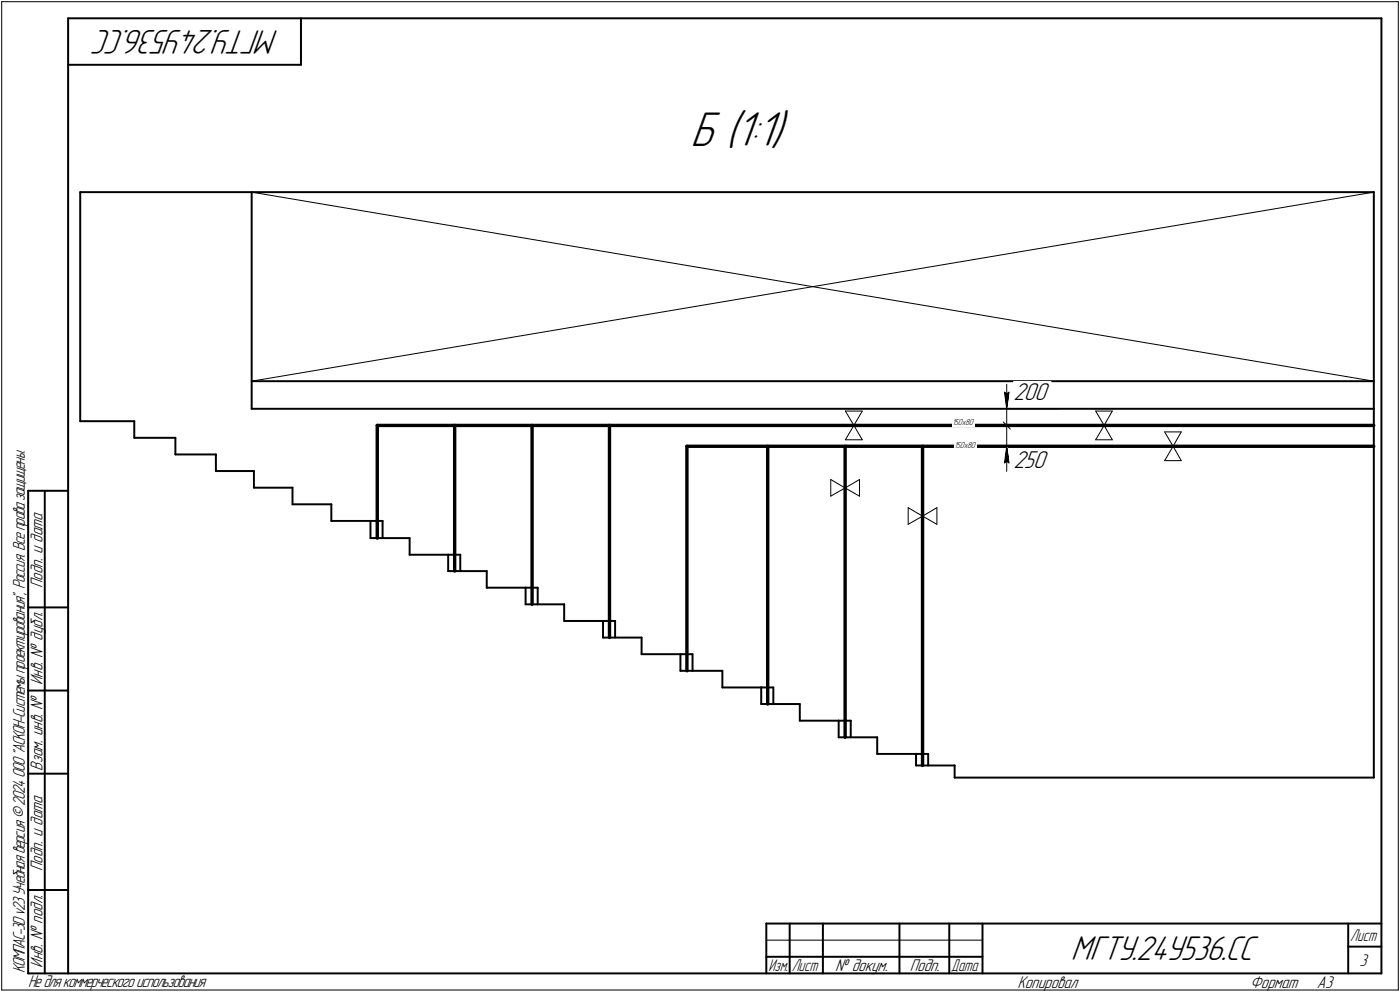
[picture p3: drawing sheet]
<svg xmlns="http://www.w3.org/2000/svg" width="421mm" height="298mm" viewBox="0 0 421 298" stroke-linecap="round" stroke-linejoin="round" font-family="sans-serif">
<g fill="none" stroke="#000" stroke-width=".59">
<path d="M20.5 5.5v287zM20.5 5.5h395zM20.5 19.5h70zM90.5 5.5v14zM415.5 5.5v287zM24.1 57.7h389.1zM24.1 57.7v68.9zM75.7 57.7v65.2zM413.2 57.7v176zM75.7 114.6h337.5zM24.1 126.6h16.3zM40.4 131.6h12.3z"/>
<path d="M40.4 126.6v5zM52.7 136.6h12.2zM52.7 131.6v5zM64.9 136.6v5zM75.7 122.9h337.5zM8.5 147.5v145zM8.5 147.5h12zM13.5 147.5v145zM64.9 141.6h11.5zM76.4 146.6h11.6zM76.4 141.6v5zM88 151.6h11.7z"/>
<path d="M88 146.6v5zM99.7 156.5h11.7zM99.7 151.6v4.9zM111.4 156.5v5.2zM111.4 156.5h3.7zM115.1 156.5v5.2zM111.4 161.7h11.8zM123.2 166.7h11.6zM123.2 161.7v5zM134.8 171.6h11.6zM134.8 166.7v4.9zM134.8 166.7h3.6z"/>
<path d="M138.4 166.7v4.9zM146.4 176.6h11.7zM146.4 171.6v5zM158.1 176.6v5zM158.1 176.6h3.6zM161.7 176.6v5zM8.5 182.5h12zM158.1 181.6h11.6zM169.7 186.6h11.7zM169.7 181.6v5zM181.4 191.6h11.6zM181.4 186.6v5z"/>
<path d="M181.4 186.6h3.6zM185 186.6v5zM193 196.6h11.6zM193 191.6v5zM204.6 196.6v5zM204.6 196.6h3.7zM208.3 196.6v5zM8.5 207.5h12zM204.6 201.6h12.7zM217.3 206.6h11.6zM217.3 201.6v5zM228.9 211.6h11.6z"/>
<path d="M228.9 206.6v5zM228.9 206.6h3.7zM232.6 206.6v5zM240.5 216.6h11.7zM240.5 211.6v5zM252.2 216.6v5zM252.2 216.6h3.7zM255.9 216.6v5zM8.5 232.5h12zM252.2 221.6h11.6zM263.8 226.6h11.7zM263.8 221.6v5z"/>
<path d="M275.5 230h11.6zM275.5 226.6v3.4zM275.5 226.6h3.6zM279.1 226.6v3.4zM287.1 233.7h126.1zM287.1 230v3.7zM8.5 267.5h12zM230.5 277.5h185zM230.5 277.5v15zM237.5 277.5v15zM247.5 277.5v15zM270.5 277.5v15z"/>
<path d="M285.5 277.5v15zM295.5 277.5v15zM405.5 277.5v15zM8.5 292.5h12zM20.5 292.5h395zM230.5 287.5h7zM237.5 287.5h10zM247.5 287.5h23zM270.5 287.5h15zM285.5 287.5h10zM405.5 284.5h10z"/>
</g>
<g fill="none" stroke="#000" stroke-width=".3">
<path d="M.5 .5v297zM.5 .5h420zM420.5 .5v297zM75.7 57.7l337.5 56.9zM75.7 114.6l337.5-56.9zM302.1 117.9l.7 5zM302.1 117.9l.7 .5zM302.8 118.4l.6-.5zM302.8 115.5v7.4zM303.4 117.9l-.6 5zM254.3 123.5h5zM254.3 123.5l2.5 4.3z"/>
<path d="M254.3 132.2h5zM256.8 127.8l2.5 4.4zM256.8 127.8l-2.5 4.4zM259.3 123.5l-2.5 4.3zM301.8 126.8l2.1 2.1zM302.1 139.1l.7-.5zM302.8 122.9v4.9zM302.8 122.9h15.3zM302.8 134.1l.6 5zM302.8 138.6l.6 .5zM302.8 134.1l-.7 5zM302.8 134.1v7.5z"/>
<path d="M302.8 127.8v6.3zM302.8 134.1h15zM329.5 123.5h5zM329.5 123.5l2.6 4.3zM329.5 132.2h5zM332.1 127.8l2.4 4.4zM332.1 127.8l-2.6 4.4zM334.5 123.5l-2.4 4.3zM350.3 129.8h5zM350.3 129.8l2.5 4.3zM350.3 138.4h5zM352.8 134.1l2.5 4.3z"/>
<path d="M352.8 134.1l-2.5 4.3zM355.3 129.8l-2.5 4.3zM249.9 149.1l4.3-2.5zM249.9 144.1v5zM249.9 144.1l4.3 2.5zM254.2 146.6l4.3 2.5zM254.2 146.6l4.3-2.5zM258.5 144.1v5zM273.1 157.6l4.4-2.5zM273.1 152.6v5zM273.1 152.6l4.4 2.5zM277.5 155.1l4.3 2.5z"/>
<path d="M277.5 155.1l4.3-2.5zM281.8 152.6v5zM.5 297.5h420zM230.5 282.5h65z"/>
</g>
<path d="M113.5 127.8v33.9zM113.5 127.8h299.7zM136.7 127.8v43.8zM160 127.8v53.8zM183.3 127.8v63.8zM206.6 134.1v67.5zM206.6 134.1h206.6zM230.9 134.1v77.5zM254.2 134.1v87.5zM277.5 134.1v95.9z" fill="none" stroke="#000" stroke-width="1"/>
<g fill="#fff" stroke="#fff" stroke-width=".3">
<path d="M286.3 125.8h6.9zM286.3 125.9h6.9zM286.3 126h6.9zM286.3 126.1h6.9zM286.3 126.2h6.9zM286.3 126.2h6.9zM286.3 126.3h6.9zM286.3 126.4h6.9zM286.3 126.5h6.9zM286.3 126.6h6.9zM286.3 126.7h6.9zM286.3 126.7h6.9zM286.3 126.8h6.9zM286.3 126.9h6.9zM286.3 127h6.9zM286.3 127.1h6.9zM286.3 127.2h6.9zM286.3 127.3h6.9zM286.3 127.3h6.9zM286.3 127.4h6.9zM286.3 127.5h6.9zM286.3 127.6h6.9zM286.3 127.7h6.9zM286.3 127.8h6.9zM286.3 127.8h6.9zM286.3 127.9h6.9zM286.3 128h6.9zM286.3 128.1h6.9zM286.3 128.2h6.9zM286.3 128.3h6.9z"/>
<path d="M286.9 132.7h6.9zM286.9 132.8h6.9zM286.9 132.8h6.9zM286.9 132.9h6.9zM286.9 133h6.9zM286.9 133.1h6.9zM286.9 133.2h6.9zM286.9 133.3h6.9zM286.9 133.3h6.9zM286.9 133.4h6.9zM286.9 133.5h6.9zM286.9 133.6h6.9zM286.9 133.7h6.9zM286.9 133.8h6.9zM286.9 133.9h6.9zM286.9 133.9h6.9zM286.9 134h6.9zM286.9 134.1h6.9zM286.9 134.2h6.9zM286.9 134.3h6.9zM286.9 134.4h6.9zM286.9 134.5h6.9zM286.9 134.5h6.9zM286.9 134.6h6.9zM286.9 134.7h6.9zM286.9 134.8h6.9zM286.9 134.9h6.9zM286.9 135h6.9zM286.9 135h6.9zM286.9 135.1h6.9zM286.9 135.2h6.9z"/>
<path d="M207.6 32.5h30.7zM207.6 32.6h30.7zM207.6 32.7h30.7zM207.6 32.8h30.7zM207.6 32.9h30.7zM207.6 32.9h30.7zM207.6 33h30.7zM207.6 33.1h30.7zM207.6 33.2h30.7zM207.6 33.3h30.7zM207.6 33.4h30.7zM207.6 33.4h30.7zM207.6 33.5h30.7zM207.6 33.6h30.7zM207.6 33.7h30.7zM207.6 33.8h30.7zM207.6 33.9h30.7zM207.6 34h30.7zM207.6 34h30.7zM207.6 34.1h30.7zM207.6 34.2h30.7zM207.6 34.3h30.7zM207.6 34.4h30.7zM207.6 34.5h30.7zM207.6 34.5h30.7zM207.6 34.6h30.7zM207.6 34.7h30.7zM207.6 34.8h30.7zM207.6 34.9h30.7zM207.6 35h30.7zM207.6 35.1h30.7zM207.6 35.1h30.7zM207.6 35.2h30.7zM207.6 35.3h30.7zM207.6 35.4h30.7zM207.6 35.5h30.7zM207.6 35.6h30.7zM207.6 35.6h30.7zM207.6 35.7h30.7zM207.6 35.8h30.7zM207.6 35.9h30.7zM207.6 36h30.7zM207.6 36.1h30.7zM207.6 36.2h30.7zM207.6 36.2h30.7zM207.6 36.3h30.7zM207.6 36.4h30.7zM207.6 36.5h30.7zM207.6 36.6h30.7zM207.6 36.7h30.7zM207.6 36.7h30.7zM207.6 36.8h30.7zM207.6 36.9h30.7zM207.6 37h30.7zM207.6 37.1h30.7zM207.6 37.2h30.7zM207.6 37.3h30.7zM207.6 37.3h30.7zM207.6 37.4h30.7zM207.6 37.5h30.7zM207.6 37.6h30.7zM207.6 37.7h30.7zM207.6 37.8h30.7zM207.6 37.8h30.7zM207.6 37.9h30.7zM207.6 38h30.7zM207.6 38.1h30.7zM207.6 38.2h30.7zM207.6 38.3h30.7zM207.6 38.4h30.7zM207.6 38.4h30.7zM207.6 38.5h30.7zM207.6 38.6h30.7zM207.6 38.7h30.7zM207.6 38.8h30.7zM207.6 38.9h30.7zM207.6 38.9h30.7zM207.6 39h30.7zM207.6 39.1h30.7zM207.6 39.2h30.7zM207.6 39.3h30.7zM207.6 39.4h30.7zM207.6 39.5h30.7zM207.6 39.5h30.7zM207.6 39.6h30.7zM207.6 39.7h30.7zM207.6 39.8h30.7zM207.6 39.9h30.7zM207.6 40h30.7zM207.6 40h30.7zM207.6 40.1h30.7zM207.6 40.2h30.7zM207.6 40.3h30.7zM207.6 40.4h30.7zM207.6 40.5h30.7zM207.6 40.6h30.7zM207.6 40.6h30.7zM207.6 40.7h30.7zM207.6 40.8h30.7zM207.6 40.9h30.7zM207.6 41h30.7zM207.6 41.1h30.7zM207.6 41.1h30.7zM207.6 41.2h30.7zM207.6 41.3h30.7zM207.6 41.4h30.7zM207.6 41.5h30.7zM207.6 41.6h30.7zM207.6 41.7h30.7zM207.6 41.7h30.7zM207.6 41.8h30.7zM207.6 41.9h30.7zM207.6 42h30.7zM207.6 42.1h30.7zM207.6 42.2h30.7zM207.6 42.2h30.7zM207.6 42.3h30.7zM207.6 42.4h30.7zM207.6 42.5h30.7zM207.6 42.6h30.7zM207.6 42.7h30.7zM207.6 42.8h30.7zM207.6 42.8h30.7zM207.6 42.9h30.7zM207.6 43h30.7zM207.6 43.1h30.7zM207.6 43.2h30.7zM207.6 43.3h30.7zM207.6 43.3h30.7zM207.6 43.4h30.7zM207.6 43.5h30.7zM207.6 43.6h30.7zM207.6 43.7h30.7zM207.6 43.8h30.7zM207.6 43.9h30.7zM207.6 43.9h30.7zM207.6 44h30.7zM207.6 44.1h30.7zM207.6 44.2h30.7zM207.6 44.3h30.7zM207.6 44.4h30.7zM207.6 44.4h30.7zM207.6 44.5h30.7zM207.6 44.6h30.7zM207.6 44.7h30.7zM207.6 44.8h30.7zM207.6 44.9h30.7zM207.6 45h30.7zM207.6 45h30.7zM207.6 45.1h30.7zM207.6 45.2h30.7zM207.6 45.3h30.7zM207.6 45.4h30.7zM207.6 45.5h30.7zM207.6 45.6h30.7zM207.6 45.6h30.7zM207.6 45.7h30.7zM207.6 45.8h30.7zM207.6 45.9h30.7zM207.6 46h30.7zM207.6 46.1h30.7zM207.6 46.1h30.7zM207.6 46.2h30.7zM207.6 46.3h30.7zM207.6 46.4h30.7zM207.6 46.5h30.7zM207.6 46.6h30.7zM207.6 46.7h30.7zM207.6 46.7h30.7z"/>
<path d="M301.6 117.3h2.4zM301.7 117.4h2.3zM301.7 117.5h2.3zM301.7 117.6h2.3zM301.7 117.7h2.3zM301.7 117.8h2.3zM301.7 117.9h2.3zM301.7 117.9h2.3zM301.7 118h2.3zM301.8 118.1h2.2zM301.8 118.2h2.2zM301.8 118.3h2.2zM301.8 118.4h2.2zM301.8 118.4h2.2zM301.8 118.5h2.2zM301.8 118.6h2.1zM301.8 118.7h2.1zM301.8 118.8h2.1zM301.8 118.9h2.1zM301.8 119h2.1zM301.8 119h2.1zM301.8 119.1h2.1zM301.8 119.2h2zM301.8 119.3h2zM301.8 119.4h2zM301.8 119.5h2zM301.8 119.5h2zM301.9 119.6h1.9zM301.9 119.7h1.9zM301.9 119.8h1.9zM301.9 119.9h1.8zM301.9 120h1.8zM301.9 120.1h1.8zM301.9 120.1h1.8zM301.9 120.2h1.8zM301.9 120.3h1.8zM302 120.4h1.7zM302 120.5h1.6zM302 120.6h1.6zM302 120.6h1.6zM302 120.7h1.6zM302 120.8h1.6zM302 120.9h1.6zM302 121h1.6zM302 121.1h1.5zM302.1 121.2h1.4zM302.1 121.2h1.4zM302.2 121.3h1.2zM302.2 121.4h1.2zM302.3 121.5h1.1zM302.3 121.6h1.1zM302.3 121.7h1zM302.3 121.8h1zM302.3 121.8h1zM302.4 121.9h.8zM302.4 122h.8zM302.5 122.1h.6zM302.5 122.2h.6zM302.5 122.3h.5zM302.6 122.3h.4zM302.6 122.4h.4zM302.7 122.5h.2zM302.7 122.6h.2z"/>
<path d="M304.8 114.7h11.3zM304.8 114.8h11.3zM304.8 114.9h11.3zM304.8 115h11.3zM304.8 115.1h11.3zM304.8 115.1h11.3zM304.8 115.2h11.3zM304.8 115.3h11.3zM304.8 115.4h11.3zM304.8 115.5h11.3zM304.8 115.6h11.3zM304.8 115.7h11.3zM304.8 115.7h11.3zM304.8 115.8h11.3zM304.8 115.9h11.3zM304.8 116h11.3zM304.8 116.1h11.3zM304.8 116.2h11.3zM304.8 116.2h11.3zM304.8 116.3h11.3zM304.8 116.4h11.3zM304.8 116.5h11.3zM304.8 116.6h11.3zM304.8 116.7h11.3zM304.8 116.8h11.3zM304.8 116.8h11.3zM304.8 116.9h11.3zM304.8 117h11.3zM304.8 117.1h11.3zM304.8 117.2h11.3zM304.8 117.3h11.3zM304.8 117.3h11.3zM304.8 117.4h11.3zM304.8 117.5h11.3zM304.8 117.6h11.3zM304.8 117.7h11.3zM304.8 117.8h11.3zM304.8 117.9h11.3zM304.8 117.9h11.3zM304.8 118h11.3zM304.8 118.1h11.3zM304.8 118.2h11.3zM304.8 118.3h11.3zM304.8 118.4h11.3zM304.8 118.4h11.3zM304.8 118.5h11.3zM304.8 118.6h11.3zM304.8 118.7h11.3zM304.8 118.8h11.3zM304.8 118.9h11.3zM304.8 119h11.3zM304.8 119h11.3zM304.8 119.1h11.3zM304.8 119.2h11.3zM304.8 119.3h11.3zM304.8 119.4h11.3zM304.8 119.5h11.3zM304.8 119.5h11.3zM304.8 119.6h11.3zM304.8 119.7h11.3zM304.8 119.8h11.3zM304.8 119.9h11.3zM304.8 120h11.3zM304.8 120.1h11.3zM304.8 120.1h11.3zM304.8 120.2h11.3zM304.8 120.3h11.3zM304.8 120.4h11.3zM304.8 120.5h11.3zM304.8 120.6h11.3zM304.8 120.6h11.3zM304.8 120.7h11.3zM304.8 120.8h11.3zM304.8 120.9h11.3zM304.8 121h11.3zM304.8 121.1h11.3zM304.8 121.2h11.3zM304.8 121.2h11.3zM304.8 121.3h11.3zM304.8 121.4h11.3zM304.8 121.5h11.3zM304.8 121.6h11.3zM304.8 121.7h11.3zM304.8 121.8h11.3z"/>
<path d="M302.7 134.4h.2zM302.7 134.5h.2zM302.6 134.5h.4zM302.6 134.6h.4zM302.5 134.7h.5zM302.5 134.8h.6zM302.5 134.9h.6zM302.4 135h.8zM302.4 135h.8zM302.3 135.1h1zM302.3 135.2h1zM302.3 135.3h1zM302.3 135.4h1.1zM302.3 135.5h1.1zM302.2 135.6h1.2zM302.2 135.6h1.2zM302.1 135.7h1.4zM302.1 135.8h1.4zM302 135.9h1.5zM302 136h1.6zM302 136.1h1.6zM302 136.1h1.6zM302 136.2h1.6zM302 136.3h1.6zM302 136.4h1.6zM302 136.5h1.6zM302 136.6h1.7zM301.9 136.7h1.8zM301.9 136.7h1.8zM301.9 136.8h1.8zM301.9 136.9h1.8zM301.9 137h1.8zM301.9 137.1h1.8zM301.9 137.2h1.9zM301.9 137.2h1.9zM301.9 137.3h1.9zM301.8 137.4h2zM301.8 137.5h2zM301.8 137.6h2zM301.8 137.7h2zM301.8 137.8h2zM301.8 137.8h2.1zM301.8 137.9h2.1zM301.8 138h2.1zM301.8 138.1h2.1zM301.8 138.2h2.1zM301.8 138.3h2.1zM301.8 138.3h2.1zM301.8 138.4h2.2zM301.8 138.5h2.2zM301.8 138.6h2.2zM301.8 138.7h2.2zM301.8 138.8h2.2zM301.8 138.9h2.2zM301.7 138.9h2.3zM301.7 139h2.3zM301.7 139.1h2.3zM301.7 139.2h2.3zM301.7 139.3h2.3zM301.7 139.4h2.3zM301.7 139.4h2.3zM301.7 139.5h2.3z"/>
<path d="M304.8 135.1h10.9zM304.8 135.2h10.9zM304.8 135.3h10.9zM304.8 135.4h10.9zM304.8 135.5h10.9zM304.8 135.6h10.9zM304.8 135.6h10.9zM304.8 135.7h10.9zM304.8 135.8h10.9zM304.8 135.9h10.9zM304.8 136h10.9zM304.8 136.1h10.9zM304.8 136.1h10.9zM304.8 136.2h10.9zM304.8 136.3h10.9zM304.8 136.4h10.9zM304.8 136.5h10.9zM304.8 136.6h10.9zM304.8 136.7h10.9zM304.8 136.7h10.9zM304.8 136.8h10.9zM304.8 136.9h10.9zM304.8 137h10.9zM304.8 137.1h10.9zM304.8 137.2h10.9zM304.8 137.2h10.9zM304.8 137.3h10.9zM304.8 137.4h10.9zM304.8 137.5h10.9zM304.8 137.6h10.9zM304.8 137.7h10.9zM304.8 137.8h10.9zM304.8 137.8h10.9zM304.8 137.9h10.9zM304.8 138h10.9zM304.8 138.1h10.9zM304.8 138.2h10.9zM304.8 138.3h10.9zM304.8 138.3h10.9zM304.8 138.4h10.9zM304.8 138.5h10.9zM304.8 138.6h10.9zM304.8 138.7h10.9zM304.8 138.8h10.9zM304.8 138.9h10.9zM304.8 138.9h10.9zM304.8 139h10.9zM304.8 139.1h10.9zM304.8 139.2h10.9zM304.8 139.3h10.9zM304.8 139.4h10.9zM304.8 139.4h10.9zM304.8 139.5h10.9zM304.8 139.6h10.9zM304.8 139.7h10.9zM304.8 139.8h10.9zM304.8 139.9h10.9zM304.8 140h10.9zM304.8 140h10.9zM304.8 140.1h10.9zM304.8 140.2h10.9zM304.8 140.3h10.9zM304.8 140.4h10.9zM304.8 140.5h10.9zM304.8 140.5h10.9zM304.8 140.6h10.9zM304.8 140.7h10.9zM304.8 140.8h10.9zM304.8 140.9h10.9zM304.8 141h10.9zM304.8 141.1h10.9zM304.8 141.1h10.9zM304.8 141.2h10.9zM304.8 141.3h10.9zM304.8 141.4h10.9zM304.8 141.5h10.9zM304.8 141.6h10.9zM304.8 141.6h10.9zM304.8 141.7h10.9zM304.8 141.8h10.9zM304.8 141.9h10.9zM304.8 142h10.9zM304.8 142.1h10.9zM304.8 142.2h10.9z"/>
</g>
<g fill="#000" stroke="#000" stroke-width=".3">
<path d="M302.2 118h.1zM302.2 118.1h.2zM302.2 118.2h.4zM302.2 118.3h.5zM302.2 118.4h.6zM302.2 118.4h.6zM302.3 118.5h.5zM302.3 118.6h.5zM302.3 118.7h.5zM302.3 118.8h.5zM302.3 118.9h.5zM302.3 119h.5zM302.3 119h.5zM302.3 119.1h.5zM302.3 119.2h.5zM302.3 119.3h.5zM302.3 119.4h.5zM302.3 119.5h.5zM302.3 119.5h.5zM302.3 119.6h.5zM302.3 119.7h.5zM302.4 119.8h.4zM302.4 119.9h.4zM302.4 120h.4zM302.4 120.1h.4zM302.4 120.1h.4zM302.4 120.2h.4zM302.4 120.3h.4zM302.5 120.4h.3zM302.5 120.5h.3zM302.5 120.6h.3zM302.5 120.6h.3zM302.5 120.7h.3zM302.5 120.8h.3zM302.5 120.9h.3zM302.6 121h.2zM302.6 121.1h.2zM302.6 121.2h.2zM302.6 121.2h.2zM302.6 121.3h.2zM302.6 121.4h.2zM302.6 121.5h.2zM302.6 121.6h.2z"/>
<path d="M303.3 118h.1zM303.1 118.1h.3zM303 118.2h.4zM302.9 118.3h.5zM302.8 118.4h.6zM302.8 118.4h.6zM302.8 118.5h.6zM302.8 118.6h.6zM302.8 118.7h.6zM302.8 118.8h.6zM302.8 118.9h.6zM302.8 119h.6zM302.8 119h.6zM302.8 119.1h.5zM302.8 119.2h.5zM302.8 119.3h.5zM302.8 119.4h.5zM302.8 119.5h.5zM302.8 119.5h.5zM302.8 119.6h.5zM302.8 119.7h.5zM302.8 119.8h.4zM302.8 119.9h.4zM302.8 120h.4zM302.8 120.1h.4zM302.8 120.1h.4zM302.8 120.2h.4zM302.8 120.3h.4zM302.8 120.4h.3zM302.8 120.5h.3zM302.8 120.6h.3zM302.8 120.6h.3zM302.8 120.7h.3zM302.8 120.8h.3zM302.8 120.9h.3zM302.8 121h.2zM302.8 121.1h.2zM302.8 121.2h.2zM302.8 121.2h.2zM302.8 121.3h.2zM302.8 121.4h.2zM302.8 121.5h.2zM302.8 121.6h.2zM302.8 121.7h.1zM302.8 121.8h.1zM302.8 121.8h.1zM302.8 121.9h.1zM302.8 122h.1zM302.8 122.1h.1zM302.8 122.2h.1z"/>
<path d="M302.6 135.4h.2zM302.6 135.5h.2zM302.6 135.6h.2zM302.6 135.6h.2zM302.6 135.7h.2zM302.6 135.8h.2zM302.6 135.9h.2zM302.6 136h.2zM302.5 136.1h.3zM302.5 136.1h.3zM302.5 136.2h.3zM302.5 136.3h.3zM302.5 136.4h.3zM302.5 136.5h.3zM302.5 136.6h.3zM302.4 136.7h.4zM302.4 136.7h.4zM302.4 136.8h.4zM302.4 136.9h.4zM302.4 137h.4zM302.4 137.1h.4zM302.4 137.2h.4zM302.3 137.2h.5zM302.3 137.3h.5zM302.3 137.4h.5zM302.3 137.5h.5zM302.3 137.6h.5zM302.3 137.7h.5zM302.3 137.8h.5zM302.3 137.8h.5zM302.3 137.9h.5zM302.3 138h.5zM302.3 138.1h.5zM302.3 138.2h.5zM302.3 138.3h.5zM302.3 138.3h.5zM302.3 138.4h.5zM302.2 138.5h.6zM302.2 138.6h.6zM302.2 138.7h.5zM302.2 138.8h.4zM302.2 138.9h.2zM302.2 138.9h.1z"/>
<path d="M302.8 134.8h.1zM302.8 134.9h.1zM302.8 135h.1zM302.8 135h.1zM302.8 135.1h.1zM302.8 135.2h.1zM302.8 135.3h.1zM302.8 135.4h.2zM302.8 135.5h.2zM302.8 135.6h.2zM302.8 135.6h.2zM302.8 135.7h.2zM302.8 135.8h.2zM302.8 135.9h.2zM302.8 136h.2zM302.8 136.1h.3zM302.8 136.1h.3zM302.8 136.2h.3zM302.8 136.3h.3zM302.8 136.4h.3zM302.8 136.5h.3zM302.8 136.6h.3zM302.8 136.7h.4zM302.8 136.7h.4zM302.8 136.8h.4zM302.8 136.9h.4zM302.8 137h.4zM302.8 137.1h.4zM302.8 137.2h.4zM302.8 137.2h.5zM302.8 137.3h.5zM302.8 137.4h.5zM302.8 137.5h.5zM302.8 137.6h.5zM302.8 137.7h.5zM302.8 137.8h.5zM302.8 137.8h.5zM302.8 137.9h.6zM302.8 138h.6zM302.8 138.1h.6zM302.8 138.2h.6zM302.8 138.3h.6zM302.8 138.3h.6zM302.8 138.4h.6zM302.8 138.5h.6zM302.8 138.6h.6zM302.9 138.7h.5zM303 138.8h.4zM303.1 138.9h.3zM303.3 138.9h.1z"/>
</g>
<text font-size="15.6" x="207.6" y="43.7">Б (1:1)</text>
<g font-size="10.9">
<text x="83.9" y="9" transform="rotate(-180 83.9 9)">МГТУ.24У536.СС</text>
<text x="322.1" y="288.5">МГТУ.24У536.СС</text>
</g>
<g font-size="7.8">
<text x="304.8" y="120.3">200</text>
<text x="304.8" y="140.7">250</text>
</g>
<g font-size="5.4">
<text x="12.8" y="176.7" transform="rotate(-90 12.8 176.7)">Подп. и дата</text>
<text x="12.8" y="205.8" transform="rotate(-90 12.8 205.8)">Инв. № дубл.</text>
<text x="12.8" y="231.6" transform="rotate(-90 12.8 231.6)">Взам. инв. №</text>
<text x="12.8" y="261.7" transform="rotate(-90 12.8 261.7)">Подп. и дата</text>
<text x="7.5" y="292.5" transform="rotate(-90 7.5 292.5)">КОМПАС-3Dv23Учебнаяверсия©2024ООО&quot;АСКОН-Системыпроектирования&quot;, Россия. Всеправазащищены.</text>
<text x="12.8" y="290.8" transform="rotate(-90 12.8 290.8)">Инв. № подл.</text>
<text x="251.2" y="291.8">№ докум.</text>
<text x="273.6" y="291.8">Подп.</text>
<text x="408.9" y="290.3">3</text>
<text x="8.5" y="296.7">Недлякоммерческогоиспользования</text>
<text x="306" y="296.8">Копировал</text>
<text x="376" y="296.8">Формат</text>
<text x="396" y="296.8">A3</text>
</g>
<g font-size="5.3">
<text x="406.1" y="282.8">Лист</text>
<text x="231.1" y="291.8">Изм.</text>
<text x="238.1" y="291.8">Лист</text>
<text x="286.1" y="291.8">Дата</text>
</g>
<g font-size="2.8">
<text x="286.3" y="127.8">150x80</text>
<text x="286.9" y="134.7">150x80</text>
</g>
</svg>
